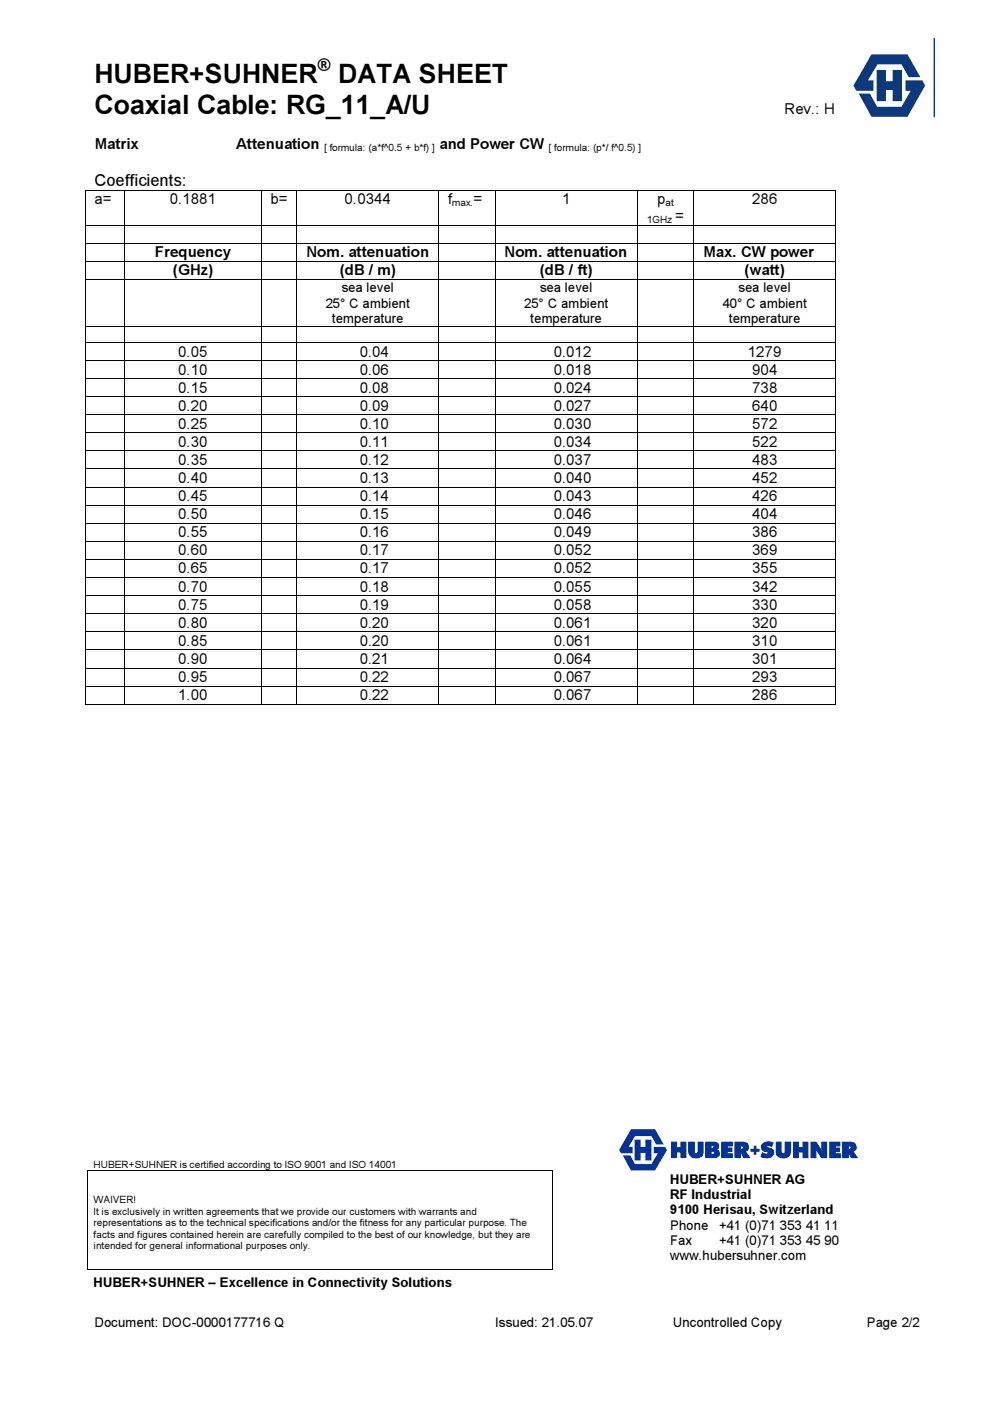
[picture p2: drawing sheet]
<svg xmlns="http://www.w3.org/2000/svg" width="210mm" height="297mm" viewBox="0 0 210 297" stroke-linecap="round" stroke-linejoin="round" font-family="sans-serif">
<g fill="#093a80">
<path d="M185.5 14.8h2v2.4h1.4v-2.4h1.9v6.6h-1.9v-2.4h-1.4v2.4h-2z"/>
<path d="M184.4 11.5h7.6l2.7 4.8h-2.4l-1.5-2.7h-5.1l-2.1 3.4h1.2v2.2h-3.6l-.6-1.1z"/>
<path d="M181.7 19.8h2.4l1.5 2.8h5.2l1.9-3.4h-1.1v-2.2h3.6l.5 1.1-3.7 6.6h-7.6z"/>
</g>
<path d="M197.7 8.1v16.6" fill="none" stroke="#093a80" stroke-width=".29"/>
<g fill="#000">
<path d="M17.9 40.1h.2v.2h-.2zM17.9 47.6h.2v.1h-.2zM17.9 51.4h.2v.1h-.2zM17.9 55.2h.2v.2h-.2zM17.9 59h.2v.2h-.2zM26.2 40.1h.2v.2h-.2zM26.2 47.6h.2v.1h-.2zM26.2 51.4h.2v.1h-.2zM26.2 55.2h.2v.2h-.2zM26.2 59h.2v.2h-.2zM55.3 40.1h.2v.2h-.2zM55.3 47.6h.2v.1h-.2z"/>
<path d="M55.3 51.4h.2v.1h-.2zM55.3 55.2h.2v.2h-.2zM55.3 59h.2v.2h-.2zM62.7 40.1h.2v.2h-.2zM62.7 47.6h.2v.1h-.2zM62.7 51.4h.2v.1h-.2zM62.7 55.2h.2v.2h-.2zM62.7 59h.2v.2h-.2zM92.7 40.1h.2v.2h-.2zM92.7 47.6h.2v.1h-.2zM92.7 51.4h.2v.1h-.2zM92.7 55.2h.2v.2h-.2z"/>
<path d="M92.7 59h.2v.2h-.2zM104.7 40.1h.2v.2h-.2zM104.7 47.6h.2v.1h-.2zM104.7 51.4h.2v.1h-.2zM104.7 55.2h.2v.2h-.2zM104.7 59h.2v.2h-.2zM134.7 40.1h.2v.2h-.2zM134.7 47.6h.2v.1h-.2zM134.7 51.4h.2v.1h-.2zM134.7 55.2h.2v.2h-.2zM134.7 59h.2v.2h-.2zM146.7 40.1h.2v.2h-.2z"/>
<path d="M146.7 47.6h.2v.1h-.2zM146.7 51.4h.2v.1h-.2zM146.7 55.2h.2v.2h-.2zM146.7 59h.2v.2h-.2zM176.8 40.1h.2v.2h-.2zM176.8 47.6h.2v.1h-.2zM176.8 51.4h.2v.1h-.2zM176.8 55.2h.2v.2h-.2zM176.8 59h.2v.2h-.2zM17.9 69h.2v.2h-.2zM17.9 72.4h.2v.1h-.2zM17.9 76.2h.2v.2h-.2z"/>
<path d="M26.2 69h.2v.2h-.2zM26.2 72.4h.2v.1h-.2zM26.2 76.2h.2v.2h-.2zM55.3 69h.2v.2h-.2zM55.3 72.4h.2v.1h-.2zM55.3 76.2h.2v.2h-.2zM62.7 69h.2v.2h-.2zM62.7 72.4h.2v.1h-.2zM62.7 76.2h.2v.2h-.2zM92.7 69h.2v.2h-.2zM92.7 72.4h.2v.1h-.2zM92.7 76.2h.2v.2h-.2z"/>
<path d="M104.7 69h.2v.2h-.2zM104.7 72.4h.2v.1h-.2zM104.7 76.2h.2v.2h-.2zM134.7 69h.2v.2h-.2zM134.7 72.4h.2v.1h-.2zM134.7 76.2h.2v.2h-.2zM146.7 69h.2v.2h-.2zM146.7 72.4h.2v.1h-.2zM146.7 76.2h.2v.2h-.2zM176.8 69h.2v.2h-.2zM176.8 72.4h.2v.1h-.2zM176.8 76.2h.2v.2h-.2z"/>
<path d="M17.9 80h.2v.2h-.2zM17.9 83.9h.2v.2h-.2zM17.9 87.7h.2v.2h-.2zM17.9 91.5h.2v.2h-.2zM17.9 95.3h.2v.2h-.2zM17.9 99.1h.2v.2h-.2zM26.2 80h.2v.2h-.2zM26.2 83.9h.2v.2h-.2zM26.2 87.7h.2v.2h-.2zM26.2 91.5h.2v.2h-.2zM26.2 95.3h.2v.2h-.2zM26.2 99.1h.2v.2h-.2z"/>
<path d="M55.3 80h.2v.2h-.2zM55.3 83.9h.2v.2h-.2zM55.3 87.7h.2v.2h-.2zM55.3 91.5h.2v.2h-.2zM55.3 95.3h.2v.2h-.2zM55.3 99.1h.2v.2h-.2zM62.7 80h.2v.2h-.2zM62.7 83.9h.2v.2h-.2zM62.7 87.7h.2v.2h-.2zM62.7 91.5h.2v.2h-.2zM62.7 95.3h.2v.2h-.2zM62.7 99.1h.2v.2h-.2z"/>
<path d="M92.7 80h.2v.2h-.2zM92.7 83.9h.2v.2h-.2zM92.7 87.7h.2v.2h-.2zM92.7 91.5h.2v.2h-.2zM92.7 95.3h.2v.2h-.2zM92.7 99.1h.2v.2h-.2zM104.7 80h.2v.2h-.2zM104.7 83.9h.2v.2h-.2zM104.7 87.7h.2v.2h-.2zM104.7 91.5h.2v.2h-.2zM104.7 95.3h.2v.2h-.2zM104.7 99.1h.2v.2h-.2z"/>
<path d="M134.7 80h.2v.2h-.2zM134.7 83.9h.2v.2h-.2zM134.7 87.7h.2v.2h-.2zM134.7 91.5h.2v.2h-.2zM134.7 95.3h.2v.2h-.2zM134.7 99.1h.2v.2h-.2zM146.7 80h.2v.2h-.2zM146.7 83.9h.2v.2h-.2zM146.7 87.7h.2v.2h-.2zM146.7 91.5h.2v.2h-.2zM146.7 95.3h.2v.2h-.2zM146.7 99.1h.2v.2h-.2z"/>
<path d="M176.8 80h.2v.2h-.2zM176.8 83.9h.2v.2h-.2zM176.8 87.7h.2v.2h-.2zM176.8 91.5h.2v.2h-.2zM176.8 95.3h.2v.2h-.2zM176.8 99.1h.2v.2h-.2zM17.9 103h.2v.2h-.2zM17.9 106.8h.2v.2h-.2zM17.9 110.6h.2v.2h-.2zM17.9 114.5h.2v.1h-.2zM17.9 118.3h.2v.1h-.2zM26.2 103h.2v.2h-.2z"/>
<path d="M26.2 106.8h.2v.2h-.2zM26.2 110.6h.2v.2h-.2zM26.2 114.5h.2v.1h-.2zM26.2 118.3h.2v.1h-.2zM55.3 103h.2v.2h-.2zM55.3 106.8h.2v.2h-.2zM55.3 110.6h.2v.2h-.2zM55.3 114.5h.2v.1h-.2zM55.3 118.3h.2v.1h-.2zM62.7 103h.2v.2h-.2zM62.7 106.8h.2v.2h-.2zM62.7 110.6h.2v.2h-.2z"/>
<path d="M62.7 114.5h.2v.1h-.2zM62.7 118.3h.2v.1h-.2zM92.7 103h.2v.2h-.2zM92.7 106.8h.2v.2h-.2zM92.7 110.6h.2v.2h-.2zM92.7 114.5h.2v.1h-.2zM92.7 118.3h.2v.1h-.2zM104.7 103h.2v.2h-.2zM104.7 106.8h.2v.2h-.2zM104.7 110.6h.2v.2h-.2zM104.7 114.5h.2v.1h-.2zM104.7 118.3h.2v.1h-.2z"/>
<path d="M134.7 103h.2v.2h-.2zM134.7 106.8h.2v.2h-.2zM134.7 110.6h.2v.2h-.2zM134.7 114.5h.2v.1h-.2zM134.7 118.3h.2v.1h-.2zM146.7 103h.2v.2h-.2zM146.7 106.8h.2v.2h-.2zM146.7 110.6h.2v.2h-.2zM146.7 114.5h.2v.1h-.2zM146.7 118.3h.2v.1h-.2zM176.8 103h.2v.2h-.2zM176.8 106.8h.2v.2h-.2z"/>
<path d="M176.8 110.6h.2v.2h-.2zM176.8 114.5h.2v.1h-.2zM176.8 118.3h.2v.1h-.2zM17.9 122.2h.2v.1h-.2zM17.9 126h.2v.1h-.2zM17.9 129.8h.2v.1h-.2zM17.9 133.6h.2v.2h-.2zM17.9 137.4h.2v.2h-.2zM26.2 122.2h.2v.1h-.2zM26.2 126h.2v.1h-.2zM26.2 129.8h.2v.1h-.2zM26.2 133.6h.2v.2h-.2z"/>
<path d="M26.2 137.4h.2v.2h-.2zM55.3 122.2h.2v.1h-.2zM55.3 126h.2v.1h-.2zM55.3 129.8h.2v.1h-.2zM55.3 133.6h.2v.2h-.2zM55.3 137.4h.2v.2h-.2zM62.7 122.2h.2v.1h-.2zM62.7 126h.2v.1h-.2zM62.7 129.8h.2v.1h-.2zM62.7 133.6h.2v.2h-.2zM62.7 137.4h.2v.2h-.2zM92.7 122.2h.2v.1h-.2z"/>
<path d="M92.7 126h.2v.1h-.2zM92.7 129.8h.2v.1h-.2zM92.7 133.6h.2v.2h-.2zM92.7 137.4h.2v.2h-.2zM104.7 122.2h.2v.1h-.2zM104.7 126h.2v.1h-.2zM104.7 129.8h.2v.1h-.2zM104.7 133.6h.2v.2h-.2zM104.7 137.4h.2v.2h-.2zM134.7 122.2h.2v.1h-.2zM134.7 126h.2v.1h-.2zM134.7 129.8h.2v.1h-.2z"/>
<path d="M134.7 133.6h.2v.2h-.2zM134.7 137.4h.2v.2h-.2zM146.7 122.2h.2v.1h-.2zM146.7 126h.2v.1h-.2zM146.7 129.8h.2v.1h-.2zM146.7 133.6h.2v.2h-.2zM146.7 137.4h.2v.2h-.2zM176.8 122.2h.2v.1h-.2zM176.8 126h.2v.1h-.2zM176.8 129.8h.2v.1h-.2zM176.8 133.6h.2v.2h-.2zM176.8 137.4h.2v.2h-.2z"/>
<path d="M17.9 141.3h.2v.2h-.2zM17.9 145.1h.2v.2h-.2zM17.9 148.9h.2v.2h-.2zM26.2 141.3h.2v.2h-.2zM26.2 145.1h.2v.2h-.2zM26.2 148.9h.2v.2h-.2zM55.3 141.3h.2v.2h-.2zM55.3 145.1h.2v.2h-.2zM55.3 148.9h.2v.2h-.2zM62.7 141.3h.2v.2h-.2zM62.7 145.1h.2v.2h-.2zM62.7 148.9h.2v.2h-.2z"/>
<path d="M92.7 141.3h.2v.2h-.2zM92.7 145.1h.2v.2h-.2zM92.7 148.9h.2v.2h-.2zM104.7 141.3h.2v.2h-.2zM104.7 145.1h.2v.2h-.2zM104.7 148.9h.2v.2h-.2zM134.7 141.3h.2v.2h-.2zM134.7 145.1h.2v.2h-.2zM134.7 148.9h.2v.2h-.2zM146.7 141.3h.2v.2h-.2zM146.7 145.1h.2v.2h-.2zM146.7 148.9h.2v.2h-.2z"/>
<path d="M176.8 141.3h.2v.2h-.2zM176.8 145.1h.2v.2h-.2zM176.8 148.9h.2v.2h-.2z"/>
</g>
<g fill="none" stroke="#000" stroke-width=".21">
<path d="M18 40.3v7.3M18 47.7v3.7M18 51.5v3.7M18 55.4v3.6M18 59.2v9.8M18.1 40.2h8.1M18.1 47.7h8.1M18.1 51.5h8.1M18.1 55.3h8.1M18.1 59.1h8.1M26.3 40.3v7.3M26.3 47.7v3.7"/>
<path d="M26.3 51.5v3.7M26.3 55.4v3.6M26.3 59.2v9.8M26.4 40.2h28.9M26.4 47.7h28.9M26.4 51.5h28.9M26.4 55.3h28.9M26.4 59.1h28.9M55.4 40.3v7.3M55.4 47.7v3.7M55.4 51.5v3.7M55.4 55.4v3.6"/>
<path d="M55.4 59.2v9.8M55.5 40.2h7.2M55.5 47.7h7.2M55.5 51.5h7.2M55.5 55.3h7.2M55.5 59.1h7.2M62.8 40.3v7.3M62.8 47.7v3.7M62.8 51.5v3.7M62.8 55.4v3.6M62.8 59.2v9.8M62.9 40.2h29.8"/>
<path d="M62.9 47.7h29.8M62.9 51.5h29.8M62.9 55.3h29.8M62.9 59.1h29.8M92.8 40.3v7.3M92.8 47.7v3.7M92.8 51.5v3.7M92.8 55.4v3.6M92.8 59.2v9.8M92.9 40.2h11.8M92.9 47.7h11.8M92.9 51.5h11.8"/>
<path d="M92.9 55.3h11.8M92.9 59.1h11.8M104.8 40.3v7.3M104.8 47.7v3.7M104.8 51.5v3.7M104.8 55.4v3.6M104.8 59.2v9.8M104.9 40.2h29.8M104.9 47.7h29.8M104.9 51.5h29.8M104.9 55.3h29.8M104.9 59.1h29.8"/>
<path d="M134.8 40.3v7.3M134.8 47.7v3.7M134.8 51.5v3.7M134.8 55.4v3.6M134.8 59.2v9.8M134.9 40.2h11.8M134.9 47.7h11.8M134.9 51.5h11.8M134.9 55.3h11.8M134.9 59.1h11.8M146.8 40.3v7.3M146.8 47.7v3.7"/>
<path d="M146.8 51.5v3.7M146.8 55.4v3.6M146.8 59.2v9.8M146.9 40.2h29.9M146.9 47.7h29.9M146.9 51.5h29.9M146.9 55.3h29.9M146.9 59.1h29.9M176.9 40.3v7.3M176.9 47.7v3.7M176.9 51.5v3.7M176.9 55.4v3.6"/>
<path d="M176.9 59.2v9.8M18 69.2v3.2M18 72.5v3.7M18 76.4v3.6M18.1 69.1h8.1M18.1 72.5h8.1M18.1 76.3h8.1M26.3 69.2v3.2M26.3 72.5v3.7M26.3 76.4v3.6M26.4 69.1h28.9M26.4 72.5h28.9"/>
<path d="M26.4 76.3h28.9M55.4 69.2v3.2M55.4 72.5v3.7M55.4 76.4v3.6M55.5 69.1h7.2M55.5 72.5h7.2M55.5 76.3h7.2M62.8 69.2v3.2M62.8 72.5v3.7M62.8 76.4v3.6M62.9 69.1h29.8M62.9 72.5h29.8"/>
<path d="M62.9 76.3h29.8M92.8 69.2v3.2M92.8 72.5v3.7M92.8 76.4v3.6M92.9 69.1h11.8M92.9 72.5h11.8M92.9 76.3h11.8M104.8 69.2v3.2M104.8 72.5v3.7M104.8 76.4v3.6M104.9 69.1h29.8M104.9 72.5h29.8"/>
<path d="M104.9 76.3h29.8M134.8 69.2v3.2M134.8 72.5v3.7M134.8 76.4v3.6M134.9 69.1h11.8M134.9 72.5h11.8M134.9 76.3h11.8M146.8 69.2v3.2M146.8 72.5v3.7M146.8 76.4v3.6M146.9 69.1h29.9M146.9 72.5h29.9"/>
<path d="M146.9 76.3h29.9M176.9 69.2v3.2M176.9 72.5v3.7M176.9 76.4v3.6M18 80.2v3.7M18 84.1v3.6M18 87.9v3.6M18 91.7v3.6M18 95.5v3.6M18 99.3v3.7M18.1 80.1h8.1M18.1 84h8.1"/>
<path d="M18.1 87.8h8.1M18.1 91.6h8.1M18.1 95.4h8.1M18.1 99.2h8.1M26.3 80.2v3.7M26.3 84.1v3.6M26.3 87.9v3.6M26.3 91.7v3.6M26.3 95.5v3.6M26.3 99.3v3.7M26.4 80.1h28.9M26.4 84h28.9"/>
<path d="M26.4 87.8h28.9M26.4 91.6h28.9M26.4 95.4h28.9M26.4 99.2h28.9M55.4 80.2v3.7M55.4 84.1v3.6M55.4 87.9v3.6M55.4 91.7v3.6M55.4 95.5v3.6M55.4 99.3v3.7M55.5 80.1h7.2M55.5 84h7.2"/>
<path d="M55.5 87.8h7.2M55.5 91.6h7.2M55.5 95.4h7.2M55.5 99.2h7.2M62.8 80.2v3.7M62.8 84.1v3.6M62.8 87.9v3.6M62.8 91.7v3.6M62.8 95.5v3.6M62.8 99.3v3.7M62.9 80.1h29.8M62.9 84h29.8"/>
<path d="M62.9 87.8h29.8M62.9 91.6h29.8M62.9 95.4h29.8M62.9 99.2h29.8M92.8 80.2v3.7M92.8 84.1v3.6M92.8 87.9v3.6M92.8 91.7v3.6M92.8 95.5v3.6M92.8 99.3v3.7M92.9 80.1h11.8M92.9 84h11.8"/>
<path d="M92.9 87.8h11.8M92.9 91.6h11.8M92.9 95.4h11.8M92.9 99.2h11.8M104.8 80.2v3.7M104.8 84.1v3.6M104.8 87.9v3.6M104.8 91.7v3.6M104.8 95.5v3.6M104.8 99.3v3.7M104.9 80.1h29.8M104.9 84h29.8"/>
<path d="M104.9 87.8h29.8M104.9 91.6h29.8M104.9 95.4h29.8M104.9 99.2h29.8M134.8 80.2v3.7M134.8 84.1v3.6M134.8 87.9v3.6M134.8 91.7v3.6M134.8 95.5v3.6M134.8 99.3v3.7M134.9 80.1h11.8M134.9 84h11.8"/>
<path d="M134.9 87.8h11.8M134.9 91.6h11.8M134.9 95.4h11.8M134.9 99.2h11.8M146.8 80.2v3.7M146.8 84.1v3.6M146.8 87.9v3.6M146.8 91.7v3.6M146.8 95.5v3.6M146.8 99.3v3.7M146.9 80.1h29.9M146.9 84h29.9"/>
<path d="M146.9 87.8h29.9M146.9 91.6h29.9M146.9 95.4h29.9M146.9 99.2h29.9M176.9 80.2v3.7M176.9 84.1v3.6M176.9 87.9v3.6M176.9 91.7v3.6M176.9 95.5v3.6M176.9 99.3v3.7M18 103.2v3.6M18 107v3.6"/>
<path d="M18 110.8v3.7M18 114.6v3.7M18 118.4v3.8M18.1 103.1h8.1M18.1 106.9h8.1M18.1 110.7h8.1M18.1 114.5h8.1M18.1 118.3h8.1M26.3 103.2v3.6M26.3 107v3.6M26.3 110.8v3.7M26.3 114.6v3.7"/>
<path d="M26.3 118.4v3.8M26.4 103.1h28.9M26.4 106.9h28.9M26.4 110.7h28.9M26.4 114.5h28.9M26.4 118.3h28.9M55.4 103.2v3.6M55.4 107v3.6M55.4 110.8v3.7M55.4 114.6v3.7M55.4 118.4v3.8M55.5 103.1h7.2"/>
<path d="M55.5 106.9h7.2M55.5 110.7h7.2M55.5 114.5h7.2M55.5 118.3h7.2M62.8 103.2v3.6M62.8 107v3.6M62.8 110.8v3.7M62.8 114.6v3.7M62.8 118.4v3.8M62.9 103.1h29.8M62.9 106.9h29.8M62.9 110.7h29.8"/>
<path d="M62.9 114.5h29.8M62.9 118.3h29.8M92.8 103.2v3.6M92.8 107v3.6M92.8 110.8v3.7M92.8 114.6v3.7M92.8 118.4v3.8M92.9 103.1h11.8M92.9 106.9h11.8M92.9 110.7h11.8M92.9 114.5h11.8M92.9 118.3h11.8"/>
<path d="M104.8 103.2v3.6M104.8 107v3.6M104.8 110.8v3.7M104.8 114.6v3.7M104.8 118.4v3.8M104.9 103.1h29.8M104.9 106.9h29.8M104.9 110.7h29.8M104.9 114.5h29.8M104.9 118.3h29.8M134.8 103.2v3.6M134.8 107v3.6"/>
<path d="M134.8 110.8v3.7M134.8 114.6v3.7M134.8 118.4v3.8M134.9 103.1h11.8M134.9 106.9h11.8M134.9 110.7h11.8M134.9 114.5h11.8M134.9 118.3h11.8M146.8 103.2v3.6M146.8 107v3.6M146.8 110.8v3.7M146.8 114.6v3.7"/>
<path d="M146.8 118.4v3.8M146.9 103.1h29.9M146.9 106.9h29.9M146.9 110.7h29.9M146.9 114.5h29.9M146.9 118.3h29.9M176.9 103.2v3.6M176.9 107v3.6M176.9 110.8v3.7M176.9 114.6v3.7M176.9 118.4v3.8M18 122.3v3.7"/>
<path d="M18 126.1v3.7M18 129.9v3.7M18 133.8v3.6M18 137.6v3.7M18.1 122.2h8.1M18.1 126.1h8.1M18.1 129.9h8.1M18.1 133.7h8.1M18.1 137.5h8.1M26.3 122.3v3.7M26.3 126.1v3.7M26.3 129.9v3.7"/>
<path d="M26.3 133.8v3.6M26.3 137.6v3.7M26.4 122.2h28.9M26.4 126.1h28.9M26.4 129.9h28.9M26.4 133.7h28.9M26.4 137.5h28.9M55.4 122.3v3.7M55.4 126.1v3.7M55.4 129.9v3.7M55.4 133.8v3.6M55.4 137.6v3.7"/>
<path d="M55.5 122.2h7.2M55.5 126.1h7.2M55.5 129.9h7.2M55.5 133.7h7.2M55.5 137.5h7.2M62.8 122.3v3.7M62.8 126.1v3.7M62.8 129.9v3.7M62.8 133.8v3.6M62.8 137.6v3.7M62.9 122.2h29.8M62.9 126.1h29.8"/>
<path d="M62.9 129.9h29.8M62.9 133.7h29.8M62.9 137.5h29.8M92.8 122.3v3.7M92.8 126.1v3.7M92.8 129.9v3.7M92.8 133.8v3.6M92.8 137.6v3.7M92.9 122.2h11.8M92.9 126.1h11.8M92.9 129.9h11.8M92.9 133.7h11.8"/>
<path d="M92.9 137.5h11.8M104.8 122.3v3.7M104.8 126.1v3.7M104.8 129.9v3.7M104.8 133.8v3.6M104.8 137.6v3.7M104.9 122.2h29.8M104.9 126.1h29.8M104.9 129.9h29.8M104.9 133.7h29.8M104.9 137.5h29.8M134.8 122.3v3.7"/>
<path d="M134.8 126.1v3.7M134.8 129.9v3.7M134.8 133.8v3.6M134.8 137.6v3.7M134.9 122.2h11.8M134.9 126.1h11.8M134.9 129.9h11.8M134.9 133.7h11.8M134.9 137.5h11.8M146.8 122.3v3.7M146.8 126.1v3.7M146.8 129.9v3.7"/>
<path d="M146.8 133.8v3.6M146.8 137.6v3.7M146.9 122.2h29.9M146.9 126.1h29.9M146.9 129.9h29.9M146.9 133.7h29.9M146.9 137.5h29.9M176.9 122.3v3.7M176.9 126.1v3.7M176.9 129.9v3.7M176.9 133.8v3.6M176.9 137.6v3.7"/>
<path d="M18 141.5v3.6M18 145.3v3.6M18.1 141.4h8.1M18.1 145.2h8.1M18.1 149h8.1M26.3 141.5v3.6M26.3 145.3v3.6M26.4 141.4h28.9M26.4 145.2h28.9M26.4 149h28.9M55.4 141.5v3.6M55.4 145.3v3.6"/>
<path d="M55.5 141.4h7.2M55.5 145.2h7.2M55.5 149h7.2M62.8 141.5v3.6M62.8 145.3v3.6M62.9 141.4h29.8M62.9 145.2h29.8M62.9 149h29.8M92.8 141.5v3.6M92.8 145.3v3.6M92.9 141.4h11.8M92.9 145.2h11.8"/>
<path d="M92.9 149h11.8M104.8 141.5v3.6M104.8 145.3v3.6M104.9 141.4h29.8M104.9 145.2h29.8M104.9 149h29.8M134.8 141.5v3.6M134.8 145.3v3.6M134.9 141.4h11.8M134.9 145.2h11.8M134.9 149h11.8M146.8 141.5v3.6"/>
<path d="M146.8 145.3v3.6M146.9 141.4h29.9M146.9 145.2h29.9M146.9 149h29.9M176.9 141.5v3.6M176.9 145.3v3.6"/>
</g>
<path d="M16 236.5h181v38.1h-181z" fill-rule="evenodd" fill="#fff"/>
<g fill="#093a80">
<path d="M142 241.5h1.3v1.2h.7v-1.2h1.2v3.4h-1.2v-1.2h-.7v1.2h-1.3z" fill-rule="evenodd"/>
<path d="M145.6 241.5h1.4v2.3l.2 .2 .5-.3v-2.2h1.1v2.4a1.12 1.12 0 0 1-.9 1 1.64 1.64 0 0 1-2.3-1.3z" fill-rule="evenodd"/>
<path d="M149.3 241.5h2a.85 .85 0 0 1 .8 .7 .85 .85 0 0 1-.4 .9 .91 .91 0 0 1 .6 1 .91 .91 0 0 1-.8 .8h-2.2zM150.5 242.3v.6l.5-.3-.2-.3zM150.5 243.6v.6a.46 .46 0 0 0 .6-.5z" fill-rule="evenodd"/>
<path d="M152.7 241.5h2.3v1h-1.1v.3h1v.9h-1v.3h1.1v.9h-2.3z" fill-rule="evenodd"/>
<path d="M155.4 241.5h1.9a1.11 1.11 0 0 1 1.1 .9 1.11 1.11 0 0 1-.6 1.3l1 1.2h-1.5l-.5-1.1-.1 1.1h-1.3zM156.7 242.5v.6l.4-.1 .1-.4z" fill-rule="evenodd"/>
<path d="M161.3 242a2.17 2.17 0 0 1 2.4-.2l-.4 .8-.7-.2-.3 .1v.1a1.64 1.64 0 0 1 1.4 .8 1.5 1.5 0 0 1-.6 1.4 1.5 1.5 0 0 1-1.6 .1l-.5-.2 .3-1 .7 .4h.4l.1-.3a1.76 1.76 0 0 1-1.5-.8v-.5z" fill-rule="evenodd"/>
<path d="M164.2 241.5h1.2v2.2l.1 .2 .5-.1v-2.3h1.4v2.1a1.65 1.65 0 0 1-1.5 1.4 1.65 1.65 0 0 1-1.7-1.1z" fill-rule="evenodd"/>
<path d="M167.8 241.5h1.2v1.2h.8v-1.2h1.2v3.5h-1.2v-1.3h-.8v1.3h-1.2z" fill-rule="evenodd"/>
<path d="M171.5 241.5h1.2l1.2 1.9-.1-1.9h1.2v3.5h-1.2l-1.2-1.9 .1 1.9h-1.2z" fill-rule="evenodd"/>
<path d="M175.5 241.5h2.3v1h-1v.3h.9v.9h-.9v.3h1.1v1h-2.4z" fill-rule="evenodd"/>
<path d="M178.2 241.5h1.9a1.12 1.12 0 0 1 1.1 .9 1.12 1.12 0 0 1-.6 1.3l.9 1.3h-1.4l-.5-1.1v1.1h-1.4zM179.6 242.5v.6h.1l.3-.2v-.3z" fill-rule="evenodd"/>
<path d="M158.8 243.1h.7v-.7h.5v.7h.7v.5h-.7v.6h-.5v-.6h-.7z" fill-rule="evenodd"/>
</g>
<g fill="#039">
<path d="M142 241.6h1.3v1.1h.7v-1.1h1.2v3.4h-1.2v-1.2h-.7v1.2h-1.3z" fill-rule="evenodd"/>
<path d="M145.6 241.6h1.4l.1 2.4h.4l.2-.3v-2.1h1.1v2.4a1.71 1.71 0 0 1-2.2 1l-.6-.5-.3-.5z" fill-rule="evenodd"/>
<path d="M149.3 241.6h2l.6 .3 .2 .3v.5l-.4 .5a.86 .86 0 0 1 .6 1 .86 .86 0 0 1-.8 .7l-2.2 .1zM150.5 242.4v.5h.4l.1-.3v-.1zM150.5 243.7v.5l.6-.1v-.4z" fill-rule="evenodd"/>
<path d="M152.7 241.6h2.3v1h-1.1v.2h1v.9h-1v.4h1.1v.9h-2.3z" fill-rule="evenodd"/>
<path d="M155.4 241.6h2.2a1.13 1.13 0 0 1 .8 1 1.13 1.13 0 0 1-.6 1.1l1 1.3h-1.5l-.5-1.1v1.1h-1.4zM156.8 242.6v.5h.3l.1-.5z" fill-rule="evenodd"/>
<path d="M161.3 242a1.97 1.97 0 0 1 2.4-.2l-.4 .9a.88 .88 0 0 0-1-.1v.1a1.91 1.91 0 0 1 1.4 .7 1.36 1.36 0 0 1-1.7 1.6l-1-.2 .3-1 .8 .4 .3-.1 .1-.3a1.26 1.26 0 0 1-1.4-1.6z" fill-rule="evenodd"/>
<path d="M164.2 241.6h1.2v2.1l.1 .3h.4l.1-.2 .1-2.2h1.3v2.1a1.66 1.66 0 0 1-1.1 1.3 1.66 1.66 0 0 1-1.7-.3l-.3-.2-.1-.5z" fill-rule="evenodd"/>
<path d="M167.8 241.6h1.2v1.1h.8v-1.1h1.2v3.4h-1.2v-1.2h-.8v1.2h-1.2z" fill-rule="evenodd"/>
<path d="M171.5 241.6h1.2l1.2 1.9-.1-1.9h1.2v3.4h-1.2l-1.2-1.8 .1 1.8h-1.2z" fill-rule="evenodd"/>
<path d="M175.5 241.6h2.3v1h-1v.2h.9v.9h-.9v.4h1.1v.9h-2.4z" fill-rule="evenodd"/>
<path d="M178.2 241.6h2.1a1.18 1.18 0 0 1 .8 1.7l-.5 .4 .9 1.3h-1.4l-.5-1.1v1.1h-1.4zM179.6 242.6v.5h.3l.1-.5z" fill-rule="evenodd"/>
<path d="M158.8 243.1h.7v-.6h.5v.6h.7v.6h-.7v.5h-.5v-.5h-.7z" fill-rule="evenodd"/>
<path d="M134.3 241.1h1.3v1.5h1v-1.5h1.2v4.4h-1.2v-1.6h-1v1.6h-1.3z" fill-rule="evenodd"/>
<path d="M133.5 238.9h5.1l1.9 3.2h-1.6l-1.1-1.7h-3.4l-1.4 2.2h.9v1.4h-2.5l-.4-.7z" fill-rule="evenodd"/>
<path d="M131.7 244.4h1.7l1 1.9h3.4l1.4-2.3h-.9v-1.4h2.4l.4 .7-2.5 4.3h-5.1z" fill-rule="evenodd"/>
</g>
<path d="M18.5 247.6h.1v.1h-.1zM18.6 247.6l.1 .1zM18.7 247.6h.2v.1h-.2zM116.8 247.6h.2v.1h-.2zM116.9 247.6h.2v.1h-.2zM18.5 268.5h.1v.2h-.1zM18.6 268.5h.2v.2h-.2zM116.9 268.5h.2v.2h-.2z" fill="#000"/>
<path d="M18.5 247.7v20.8M18.9 247.6h97.9M117 247.7v20.8M18.8 268.6h98.1" fill="none" stroke="#000" stroke-width=".21"/>
<g font-size="5.7">
<text x="20" y="17.6">HUBER+SUHNER</text>
<text x="71.5" y="17.6">DATA SHEET</text>
<text x="20" y="24">Coaxial Cable: RG_11_A/U</text>
</g>
<text font-size="3.7" x="67.2" y="15">®</text>
<text font-size="3.6" x="20" y="39.3">Coefficients:</text>
<g font-size="3.2">
<text x="166" y="24">Rev.: H</text>
<text x="20" y="31.6">Matrix</text>
<text x="50" y="31.6">Attenuation</text>
<text x="93" y="31.6">and Power CW</text>
<text x="20" y="43.2">a=</text>
<text x="35.9" y="43.2">0.1881</text>
<text x="57.2" y="43.2">b=</text>
<text x="72.9" y="43.2">0.0344</text>
<text x="94.8" y="43.2">f</text>
<text x="100.2" y="43.2">=</text>
<text x="119" y="43.2">1</text>
<text x="139" y="43.2">p</text>
<text x="142.8" y="46.8">=</text>
<text x="159.2" y="43.2">286</text>
<text x="32.8" y="54.4">Frequency</text>
<text x="36.6" y="58.2">(GHz)</text>
<text x="64.9" y="54.4">Nom. attenuation</text>
<text x="71.9" y="58.2">(dB / m)</text>
<text x="106.8" y="54.4">Nom. attenuation</text>
<text x="114.2" y="58.2">(dB / ft)</text>
<text x="148.8" y="54.4">Max. CW power</text>
<text x="157.6" y="58.2">(watt)</text>
<text x="37.7" y="75.4">0.05</text>
<text x="76.1" y="75.4">0.04</text>
<text x="117.2" y="75.4">0.012</text>
<text x="158.2" y="75.4">1279</text>
<text x="37.7" y="79.2">0.10</text>
<text x="37.7" y="83">0.15</text>
<text x="76.1" y="79.2">0.06</text>
<text x="76.1" y="83">0.08</text>
<text x="117.2" y="79.2">0.018</text>
<text x="117.2" y="83">0.024</text>
<text x="159.2" y="79.2">904</text>
<text x="159.2" y="83">738</text>
<text x="37.7" y="86.9">0.20</text>
<text x="76.1" y="86.9">0.09</text>
<text x="117.2" y="86.9">0.027</text>
<text x="159.2" y="86.9">640</text>
<text x="37.7" y="90.7">0.25</text>
<text x="37.7" y="94.6">0.30</text>
<text x="76.1" y="90.7">0.10</text>
<text x="76.1" y="94.6">0.11</text>
<text x="117.2" y="90.7">0.030</text>
<text x="117.2" y="94.6">0.034</text>
<text x="159.2" y="90.7">572</text>
<text x="159.2" y="94.6">522</text>
<text x="37.7" y="98.4">0.35</text>
<text x="76.1" y="98.4">0.12</text>
<text x="117.2" y="98.4">0.037</text>
<text x="159.2" y="98.4">483</text>
<text x="37.7" y="102.2">0.40</text>
<text x="37.7" y="106.1">0.45</text>
<text x="76.1" y="102.2">0.13</text>
<text x="76.1" y="106.1">0.14</text>
<text x="117.2" y="102.2">0.040</text>
<text x="117.2" y="106.1">0.043</text>
<text x="159.2" y="102.2">452</text>
<text x="159.2" y="106.1">426</text>
<text x="37.7" y="109.9">0.50</text>
<text x="37.7" y="113.7">0.55</text>
<text x="76.1" y="109.9">0.15</text>
<text x="76.1" y="113.7">0.16</text>
<text x="117.2" y="109.9">0.046</text>
<text x="117.2" y="113.7">0.049</text>
<text x="159.2" y="109.9">404</text>
<text x="159.2" y="113.7">386</text>
<text x="37.7" y="117.5">0.60</text>
<text x="76.1" y="117.5">0.17</text>
<text x="117.2" y="117.5">0.052</text>
<text x="159.2" y="117.5">369</text>
<text x="37.7" y="121.3">0.65</text>
<text x="37.7" y="125.2">0.70</text>
<text x="76.1" y="121.3">0.17</text>
<text x="76.1" y="125.2">0.18</text>
<text x="117.2" y="121.3">0.052</text>
<text x="117.2" y="125.2">0.055</text>
<text x="159.2" y="121.3">355</text>
<text x="159.2" y="125.2">342</text>
<text x="37.7" y="129">0.75</text>
<text x="76.1" y="129">0.19</text>
<text x="117.2" y="129">0.058</text>
<text x="159.2" y="129">330</text>
<text x="37.7" y="132.8">0.80</text>
<text x="37.7" y="136.6">0.85</text>
<text x="76.1" y="132.8">0.20</text>
<text x="76.1" y="136.6">0.20</text>
<text x="117.2" y="132.8">0.061</text>
<text x="117.2" y="136.6">0.061</text>
<text x="159.2" y="132.8">320</text>
<text x="159.2" y="136.6">310</text>
<text x="37.7" y="140.4">0.90</text>
<text x="76.1" y="140.4">0.21</text>
<text x="117.2" y="140.4">0.064</text>
<text x="159.2" y="140.4">301</text>
<text x="37.7" y="144.3">0.95</text>
<text x="37.7" y="148.2">1.00</text>
<text x="76.1" y="144.3">0.22</text>
<text x="76.1" y="148.2">0.22</text>
<text x="117.2" y="144.3">0.067</text>
<text x="117.2" y="148.2">0.067</text>
<text x="159.2" y="144.3">293</text>
<text x="159.2" y="148.2">286</text>
</g>
<g font-size="2.8">
<text x="68.9" y="65.1">25° C ambient</text>
<text x="72.3" y="61.8">sea level</text>
<text x="110.9" y="65.1">25° C ambient</text>
<text x="114.3" y="61.8">sea level</text>
<text x="152.9" y="65.1">40° C ambient</text>
<text x="156.3" y="61.8">sea level</text>
<text x="70.3" y="68.3">temperature</text>
<text x="112.3" y="68.3">temperature</text>
<text x="154.3" y="68.3">temperature</text>
<text x="141.8" y="250.4">HUBER+SUHNER AG</text>
<text x="141.8" y="253.6">RF Industrial</text>
<text x="141.8" y="256.9">9100 Herisau, Switzerland</text>
<text x="141.8" y="260.2">Phone</text>
<text x="141.8" y="263.4">Fax</text>
<text x="152.1" y="260.2">+41 (0)71 353 41 11</text>
<text x="152.1" y="263.4">+41 (0)71 353 45 90</text>
<text x="141.8" y="266.6">www.hubersuhner.com</text>
<text x="19.8" y="272.4">HUBER+SUHNER – Excellence in Connectivity Solutions</text>
<text x="20" y="280.7">Document: DOC-0000177716 Q</text>
<text x="104.8" y="280.7">Issued: 21.05.07</text>
<text x="142.4" y="280.7">Uncontrolled Copy</text>
<text x="183.4" y="280.7">Page 2/2</text>
</g>
<g font-size="2.1">
<text x="68.6" y="31.9">[ formula: (a*f^0.5 + b*f) ]</text>
<text x="116.1" y="31.9">[ formula: (p*/ f^0.5) ]</text>
<text x="95.6" y="43.5">max.</text>
<text x="136.9" y="47.1">1GHz</text>
<text x="140.8" y="43.5">at</text>
<text x="19.8" y="247.1">HUBER+SUHNER is certified according to ISO 9001 and ISO 14001</text>
<text x="19.8" y="254.6">WAIVER!</text>
<text x="19.8" y="257">It is exclusively in written agreements that we provide our customers with warrants and</text>
<text x="19.8" y="259.4">representations as to the technical specifications and/or the fitness for any particular purpose. The</text>
<text x="19.8" y="261.9">facts and figures contained herein are carefully compiled to the best of our knowledge, but they are</text>
<text x="19.8" y="264.3">intended for general informational purposes only.</text>
</g>
</svg>
